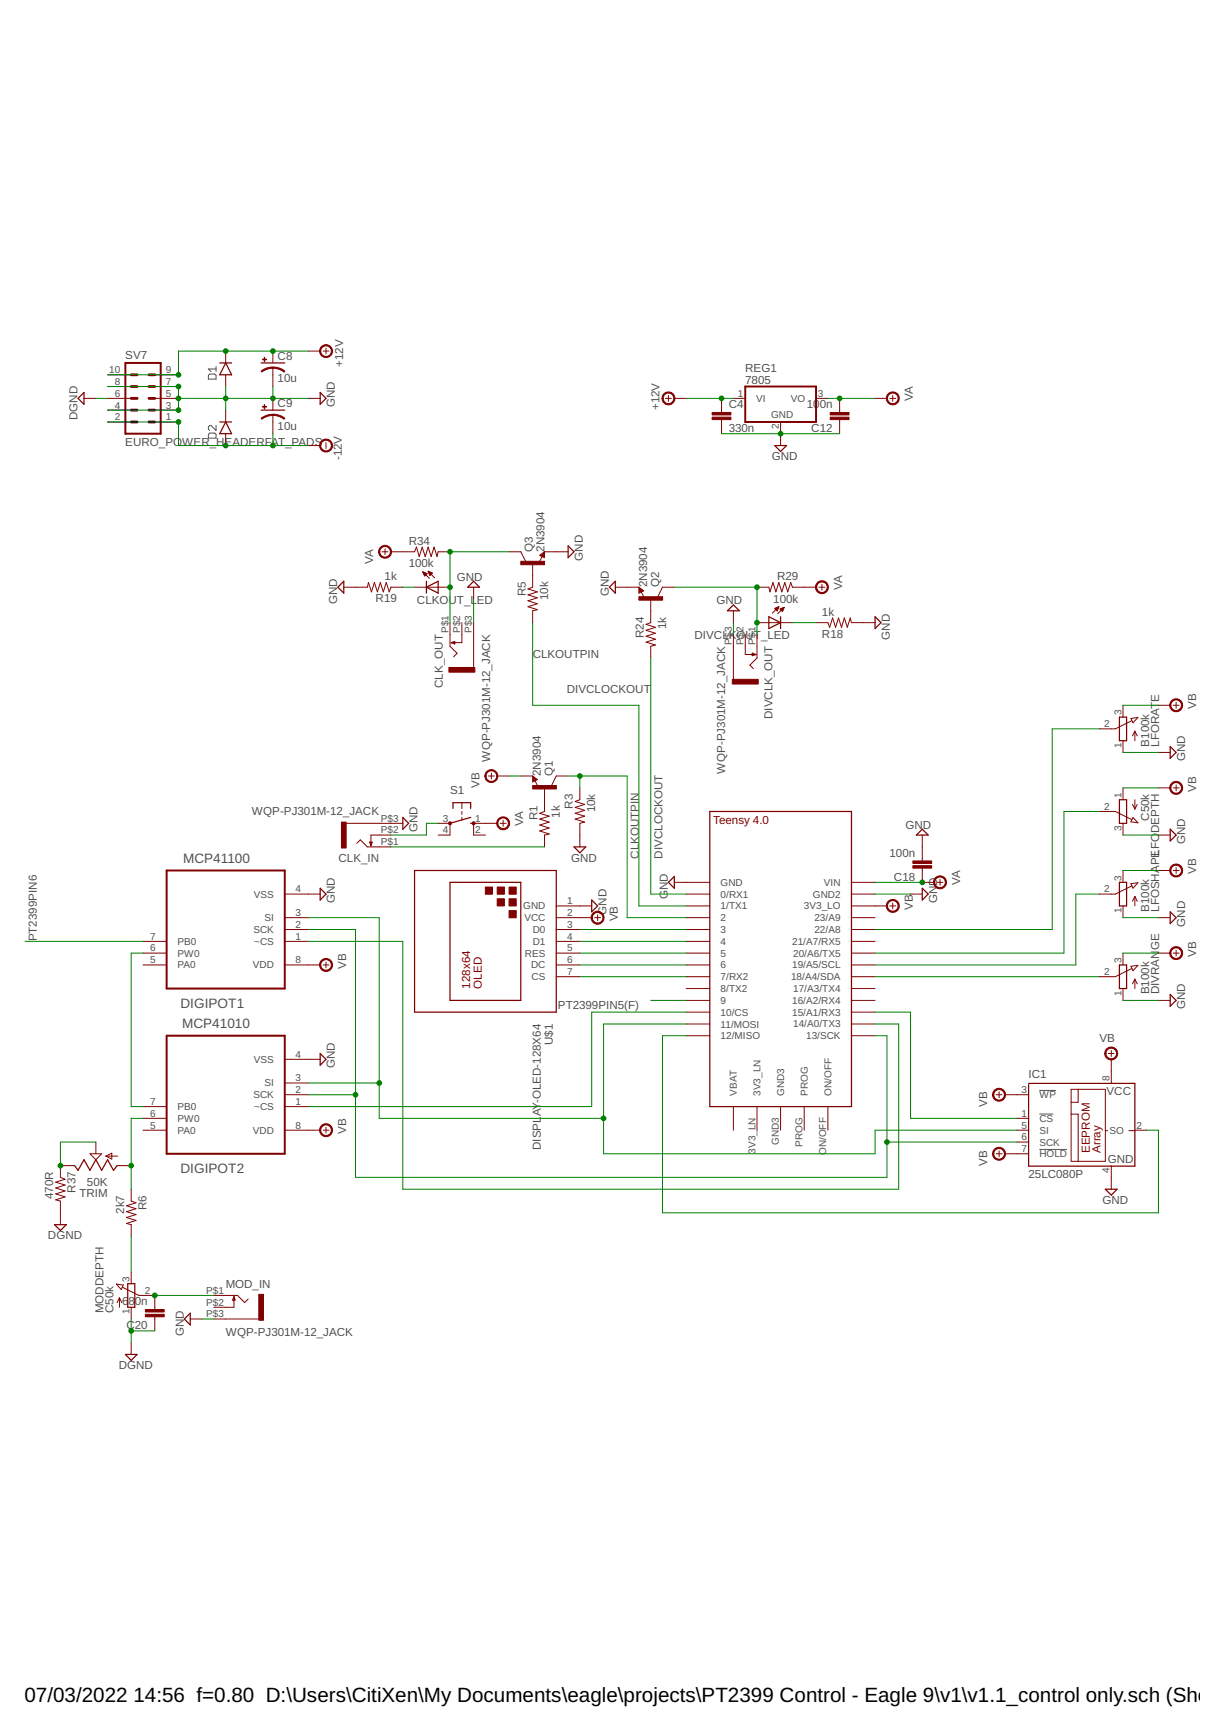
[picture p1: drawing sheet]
<svg xmlns="http://www.w3.org/2000/svg" width="210mm" height="297mm" viewBox="0 0 210 297" stroke-linecap="round" stroke-linejoin="round" font-family="sans-serif">
<path d="M35.7 64.3l.2-.2h.9l.2 .2v.7h-1.3zM35.7 74.4l.2-.2h.9l.2 .2v.7h-1.3zM37 62.8v.9M37 72.9v.9l-.8-.9h-.3l-.2 .3v.4l.2 .2M37 63.2h-1.3l.5 .5M178.1 190.9h2.4M178.1 197h4.7M178.1 186.9h2.9" fill="none" stroke="#505050" stroke-width=".17"/>
<g fill="none" stroke="#800000" stroke-width=".21">
<path d="M14.4 67.3v2l-1-1zM37.7 62.2h2M37.7 72.3h2M38.7 62.2l1 2h-2zM38.7 72.3l1 2h-2zM44.7 62.2h4.1M44.7 70.3h4.1M54.9 67.3l1 1-1 1zM132.8 76.4h2l-1 1zM58.9 99.6v2.1l-1-1.1zM73.1 99.6v2.1M81.2 99.6l1 1h-2.1z"/>
<path d="M92.9 95.2l.2-.1v.3l-.4-.2 .5-.4v.6M97.3 93.6l1.1 1-1.1 1zM105.4 99.6v2.1l-1-1.1zM73.1 100.6l2-1v2.1zM77.3 110.2l.6-.2v.4zM109.9 101.3l-.2-.1v.3l.4-.2-.5-.4v.6M125.7 103.7l1 1h-2zM128.9 112l.6 .2-.6 .2zM131.7 105.7l2.1 1-2.1 1zM133.8 105.7v2M149.9 105.7l1.1 1-1.1 1zM77.6 138.6v-1h3v1"/>
<path d="M91.7 133.6l-.2-.1v.3l.4-.2-.5-.4v.6M121.6 139.1h24.3v50.6h-24.3zM191.8 122.9h1.2v4.1h-1.2zM191.8 137.1h1.2v4h-1.2zM200.5 128l1 1-1 1zM54.9 152.3l1 .9-1 1.1zM63.4 144.4h.4l-.2 .5zM69 140.1l1 1-1 1zM71 149.2h24.3v24.3h-24.3zM77.1 151.2h12.1v20.3h-12.1zM80.6 141.1h.6M80.6 140.1l-3.5 1"/>
<path d="M98.4 145.2h2l-1 1zM101.4 154.3l1 1-1 1zM115.5 150.2v2.1l-1-1.1zM157 143.1l1-1 1 1zM158 152.3l1 .9-1 1.1zM191.8 151.2h1.2v4.1h-1.2zM200.5 142.1l1 1-1 1zM200.5 156.3l1 1-1 1zM191.8 165.4h1.2v4h-1.2zM200.5 170.5l1 1-1 1zM12.8 199.8l.6 .8 1-1.8 1 1.8 1-1.8 1 1.8 1-1.8 1.1 1.8 .6-.8M54.9 180.6l1 1-1 1z"/>
<path d="M176.3 185.7h18.2v14.2h-18.2v-14M9.3 209.9h2.1l-1 1zM189.4 203.8h2l-1 1.1zM21.5 232.2h2l-1 1zM21.9 220h1.2v4.1h-1.2zM31.6 226.1l1-1v2zM40.1 222.2l.2 .6h-.4z"/>
</g>
<g fill="none" stroke="#800000" stroke-width=".17">
<path d="M55.9 59.7v1M14.4 68.3h2M18.4 68.3h4.1M18.4 72.3h4.1M18.4 70.3h4.1M18.4 66.3h4.1M18.4 64.2h4.1M26.5 68.3h4.1M26.5 72.3h4.1M26.5 70.3h4.1M26.5 66.3h4.1M26.5 64.2h4.1"/>
<path d="M38.7 60.2v2M38.7 64.2v2.1M38.7 70.3v2M38.7 74.3v2.1M46.8 60.2v2M46.8 63v3.3M46.8 68.3v2M46.8 71.1v3.2M52.8 68.3h2.1M52.8 60.2h2.1M52.8 76.4h2.1M55.4 60.2h1"/>
<path d="M55.9 75.9v1M114 68.3h1M114.5 67.8v1M115.5 68.3h2.1M123.6 68.3v2.4M123.6 71.9v2.4M125.7 68.3h2M133.8 72.3v4.1M139.8 68.3h2.1M143.9 68.3v2.4M143.9 71.9v2.4M149.9 68.3h2.1"/>
<path d="M152.5 68.3h1M153 67.8v1M65.5 94.6h1M66 94.1v1M67 94.6h4l.4-.8 .4 1.6 .5-1.6 .6 1.6 .5-1.6 .5 1.6 .5-1.6 .5 1.6 .2-.8h2M72.5 98l1.1 1.1M72.5 98l.7 .3M72.5 98l.3 .7 .4-.4M72.5 98h.1M72.5 98.1h.2M72.5 98.2h.4M72.6 98.3h.6"/>
<path d="M72.6 98.4h.5M72.7 98.5h.3M72.7 98.6h.2M72.7 98.7h.1M73.4 97.9l1.1 1.1M73.4 97.9l.7 .3M73.4 97.9l.3 .7 .4-.4M73.4 98h.1M73.4 98h.3M73.5 98.1h.4M73.5 98.2h.6M73.5 98.3h.5"/>
<path d="M73.6 98.4h.3M73.6 98.5h.2M73.7 98.6h.1M87.2 94.6h2l.9 1.6M91.3 96.6v4l-.8 .3 1.6 .6-1.6 .5 1.6 .5-1.6 .5 1.6 .5-1.6 .5 1.6 .5-.8 .2v2M92.5 95.2l.8-.6v1zM92.9 95.4l-.5 1M93.3 94.6h4M58.9 100.6h4l.2-.8 .5 1.7 .6-1.7 .5 1.7 .5-1.7 .5 1.7 .5-1.7 .5 1.7 .3-.9h2M71 100.6h6.1M77.1 106.7v4.1l1.2 1.2-.6 .6M79.1 106.7v3.5h-1.8"/>
<path d="M81.2 100.6v2.1M81.2 106.7v7.7M105.4 100.6h4.1M109.5 100.6l.8 .7-.8 .4zM109.9 101.5l.5 .9M111.5 102.7v4l-.8 .3 1.6 .5-1.6 .5 1.6 .5-1.6 .6 1.6 .5-1.6 .5 1.6 .5-.8 .2v2M115.5 100.6h-2l-.8 1.7M125.7 104.7v2M125.7 108.7v7.7M127.7 108.7v3.5h1.8M129.7 100.6h2l.2 .9 .5-1.7 .5 1.7 .6-1.7 .5 1.7 .5-1.7 .5 1.7 .5-1.7 .3 .8h4M129.7 106.7h6.1"/>
<path d="M129.7 108.7v4.1l-1.2 1.2 .6 .6M132.8 104.3h.5M132.9 104.4h.4M132.9 104.2h.4M133 104.5h.2M133.1 104.6h.1M133.1 104.1h.3M133.1 104.7h.1M133.3 104.1h.1M133.5 104l-1.2 1.1M133.5 104l-.7 .3 .4 .4M133.5 104l-.3 .7"/>
<path d="M133.7 104.4h.5M133.8 104.5h.4M133.8 104.3h.5M133.9 104.6h.3M133.9 104.7h.2M134 104.2h.3M134 104.8h.1M134.2 104.1h.1M134.4 104.1l-1.2 1.1M134.4 104.1l-.7 .3 .4 .4M134.4 104.1l-.3 .7M139.8 106.7h2.1l.3 .8 .5-1.6 .5 1.6 .5-1.6 .5 1.6 .5-1.6 .5 1.6 .5-1.6 .2 .8h4"/>
<path d="M140.3 100.6h1.1M140.8 100.1v1.1M79.1 137.6v1M79.1 139.1v.5M83.7 133h1M84.2 132.5v1M85.2 133h2M89.2 133h2.1M91.3 133l.8 .6-.8 .4zM91.7 133.8l.5 1M93.3 135v4.1l-.8 .3 1.6 .5-1.6 .5 1.6 .5-1.6 .5 1.6 .5-1.6 .5 1.6 .5-.8 .2v2.1M97.3 133h-2l-.8 1.6"/>
<path d="M99.4 135v2.1l-.8 .3 1.6 .5-1.6 .5 1.6 .5-1.6 .5 1.6 .5-1.6 .5 1.6 .5-.8 .2v4.1M188.4 139.1h2.7l2.8 1.4M192.4 120.9v2M192.4 127v2M192.4 135v2.1M193.8 123.1l1.2-.1-.9 .9zM193.9 123.5l-2.8 1.4h-2.7M194.1 137.9l.4 .8M194.5 125.3v1.7M194.5 137.1v1.6M194.5 125.3l.4 .8M194.5 125.3l-.4 .8"/>
<path d="M194.9 137.9l-.4 .8M198.5 129h2M198.5 120.9h2M198.5 135h2M201 120.9h1M201 135h1M201.5 120.4v1M201.5 134.5v1.1M48.8 159.3h4M48.8 157.3h4M48.8 153.2h6.1M59.3 141.1h9.7"/>
<path d="M61.1 144.5l.6-.5 1.2 1.2h4.1M67 143.1h-3.4v1.8M75.1 141.1h2v2h-2M79.1 140.1v.5M85.2 141.1h-4v2h2M85.7 141.1h1M86.2 140.6v1M95.3 159.3h4.1M95.3 157.3h6.1M95.3 155.3h6.1M101.9 157.3h1M102.4 156.8v1"/>
<path d="M115.5 151.2h6.1M117.6 159.3h4M117.6 157.3h4M117.6 153.2h4M117.6 155.3h4M145.9 159.3h4M145.9 157.3h4M145.9 153.2h4M145.9 155.3h6.1M145.9 151.2h4M152.5 155.3h1M153 154.8v1"/>
<path d="M156 153.2h2M158 143.1v4.5M158 148.8v2.4h2.1M160.6 151.2h1M161.1 150.7v1M192.4 141.1v2M192.4 149.2v2M192.4 155.3v2M193.8 151.5l1.2-.2-.9 .9zM193.9 151.8l-2.8 1.4h-2.7M194.1 140.1l.9 .9-1.2-.1zM194.5 153.6v1.7"/>
<path d="M194.5 153.6l.4 .9M194.5 153.6l-.4 .9M198.5 143.1h2M198.5 157.3h2M198.5 149.2h2M201 149.2h1M201.5 148.7v1M24.5 165.4h4.1M24.5 161.4h4.1M24.5 163.4h4.1M48.8 165.4h6.1M48.8 161.4h4"/>
<path d="M55.4 165.4h1M55.9 164.9v1M95.3 167.4h4.1M95.3 165.4h4.1M95.3 161.4h4.1M95.3 163.4h4.1M117.6 167.4h4M117.6 171.5h4M117.6 165.4h4M117.6 161.4h4M117.6 163.4h4M117.6 169.4h4"/>
<path d="M117.6 173.5h4M117.6 175.5h4M117.6 177.5h4M145.9 167.4h4M145.9 171.5h4M145.9 165.4h4M145.9 161.4h4M145.9 163.4h4M145.9 169.4h4M145.9 173.5h4M145.9 175.5h4M145.9 177.5h4"/>
<path d="M192.4 163.4v2M192.4 169.4v2.1M193.8 165.6l1.2-.1-.9 .9zM193.9 166l-2.8 1.4h-2.7M194.5 167.8v1.6M194.5 167.8l.4 .8M194.5 167.8l-.4 .8M198.5 171.5h2M198.5 163.4h2M201 163.4h1M201.5 162.9v1M12.8 199.8h-2.4v2l.8 .3-1.7 .5 1.7 .5-1.7 .5 1.7 .5-1.7 .5 1.7 .5-1.7 .6 .9 .2v4"/>
<path d="M15.4 197.8h2l-1 1zM16.4 195.7v2.1M18.1 198.2h2.1M18.1 198.2l1.1-.5v1zM20.1 199.8h2.4M24.5 193.7h4.1M24.5 189.7h4.1M24.5 191.7h4.1M48.8 193.7h6.1M48.8 189.7h4M48.8 187.6h4M48.8 185.6h4"/>
<path d="M48.8 181.6h6.1M55.4 193.7h1M55.9 193.2v1M125.7 189.7v4M129.7 189.7v4M133.8 189.7v4M137.8 189.7v4M141.9 189.7v4M170.7 187.6h1M170.7 197.8h1M171.2 187.1v1.1M171.2 197.3v1"/>
<path d="M172.2 187.6h4.1M172.2 197.8h4.1M174.2 193.7h2.1M174.2 191.7h2.1M174.2 195.7h2.1M183.5 186.7h5.9v12.4h-5.9zM183.5 191h1.2v8.1M184.7 186.7v2.2h-1.2M189.4 193.8h.4M189.9 180.6h1M190.4 180.1v1M190.4 181.6v4"/>
<path d="M190.4 199.8v4M193.4 193.8h1.1M194.5 193.7h2M22.5 203.8v2.1l.8 .3-1.6 .5 1.6 .5-1.6 .5 1.6 .5-1.6 .5 1.6 .5-1.6 .5 .8 .2v2M22.5 218v2M19.9 220.1l1.2 .2-.3 .7zM20.5 222.4v1.7M20.5 222.4l-.4 .9M20.5 222.4l.4 .9M21 220.6l2.8 1.4h2.7v2.5M22.5 224.1v2M22.5 230.1v2.1"/>
<path d="M26.5 225.7v2.4M32.6 226.1h2M36.6 222h4.1l1.2 1.3 .6-.6M36.6 226.1h7.7M40.1 222.2v1.9h-3.5"/>
</g>
<g fill="#800000" stroke="#800000" stroke-width=".17">
<path d="M142.3 71.5h3.2v.4h-3.2z"/>
<path d="M142.3 70.7h3.2v.4h-3.2z"/>
<path d="M91.3 134.6h4v.6h-4z"/>
<path d="M58.5 140.9h.8v4.5h-.8z"/>
<path d="M109.5 102.3h4v.6h-4z"/>
<path d="M89.2 96.2h4.1v.6h-4.1z"/>
<path d="M125.5 116.4h4.4v.8h-4.4z"/>
<path d="M76.9 114.4h4.5v.8h-4.5z"/>
<path d="M122 70.7h3.2v.4h-3.2z"/>
<path d="M122 71.5h3.2v.4h-3.2z"/>
<path d="M156.4 148.4h3.2v.4h-3.2z"/>
<path d="M156.4 147.6h3.2v.4h-3.2z"/>
<path d="M87.2 152h1.3v1.3h-1.3z"/>
<path d="M87.2 154.1h1.3v1.2h-1.3z"/>
<path d="M85.2 152h1.2v1.3h-1.2z"/>
<path d="M87.2 156.1h1.3v1.2h-1.3z"/>
<path d="M83.2 152h1.2v1.3h-1.2z"/>
<path d="M85.2 154.1h1.2v1.2h-1.2z"/>
<path d="M45 61.6l.7 .1z"/>
<path d="M45.3 61.3l.1 .7z"/>
<path d="M45 69.7l.7 .1z"/>
<path d="M45.3 69.4l.1 .7z"/>
<path d="M44.3 221.8h.8v4.5h-.8z"/>
<path d="M24.9 225.3h3.2v.4h-3.2z"/>
<path d="M24.9 224.5h3.2v.4h-3.2z"/>
</g>
<g fill="#800000" stroke="#800000" stroke-width=".17">
<path d="M152.3 154.4a1.11 1.11 0 0 1 1.7 .4 1.11 1.11 0 0 1-.7 1.6 1.11 1.11 0 0 1-1.4-1.1h.2a.91 .91 0 0 1 1.2-.9 .91 .91 0 0 1 .3 1.5 .91 .91 0 0 1-1.5-.4v-.2h-.2v-.3z" fill-rule="evenodd"/>
<path d="M200.8 120a1.11 1.11 0 0 1 1.7 .4 1.11 1.11 0 0 1-.7 1.6 1.11 1.11 0 0 1-1.4-1.1h.2a.91 .91 0 0 1 1.3-.9 .91 .91 0 0 1 .2 1.5 .91 .91 0 0 1-1.4-.4l-.1-.2h-.2l.1-.3z" fill-rule="evenodd"/>
<path d="M200.8 134.2a1.11 1.11 0 0 1 1.7 .3 1.11 1.11 0 0 1-.7 1.6 1.11 1.11 0 0 1-1.4-1.1h.2a.91 .91 0 0 1 1.3-.8 .91 .91 0 0 1 .2 1.5 .91 .91 0 0 1-1.4-.4l-.1-.3h-.2l.1-.3z" fill-rule="evenodd"/>
<path d="M200.8 148.4a1.11 1.11 0 0 1 1.7 .3 1.11 1.11 0 0 1-.7 1.6 1.11 1.11 0 0 1-1.4-1.1h.2a.91 .91 0 0 1 1.3-.9 .91 .91 0 0 1 .2 1.6 .91 .91 0 0 1-1.4-.4l-.1-.3h-.2l.1-.3z" fill-rule="evenodd"/>
<path d="M160.3 150.4a1.11 1.11 0 0 1 1.8 .3 1.11 1.11 0 0 1-.8 1.6 1.11 1.11 0 0 1-1.3-1.1h.2a.92 .92 0 0 1 1.3-.7 .92 .92 0 0 1 .1 1.5 .92 .92 0 0 1-1.4-.5v-.3h-.2v-.3z" fill-rule="evenodd"/>
<path d="M83.5 132.2a1.11 1.11 0 0 1 1.7 .3 1.11 1.11 0 0 1-.8 1.6 1.11 1.11 0 0 1-1.3-1.1h.2a.92 .92 0 0 1 1.3-.7 .92 .92 0 0 1 .2 1.5 .92 .92 0 0 1-1.5-.5v-.3h-.2l.1-.6z" fill-rule="evenodd"/>
<path d="M101.7 156.5a1.11 1.11 0 0 1 1.7 .3 1.11 1.11 0 0 1-.8 1.6 1.11 1.11 0 0 1-1.3-1.1h.2a.91 .91 0 0 1 1.3-.8 .91 .91 0 0 1 .2 1.5 .91 .91 0 0 1-1.5-.4v-.3h-.2v-.3z" fill-rule="evenodd"/>
<path d="M55.1 164.5a1.11 1.11 0 0 1 1.8 .4 1.11 1.11 0 0 1-.8 1.6 1.11 1.11 0 0 1-1.3-1.1h.1a.91 .91 0 0 1 1.3-.9 .91 .91 0 0 1 .3 1.6 .91 .91 0 0 1-1.5-.4l-.1-.3h-.1v-.3z" fill-rule="evenodd"/>
<path d="M55.1 192.9a1.11 1.11 0 0 1 1.8 .3 1.11 1.11 0 0 1-.8 1.6 1.11 1.11 0 0 1-1.3-1.1h.1a.91 .91 0 0 1 1.3-.8 .91 .91 0 0 1 .3 1.5 .91 .91 0 0 1-1.5-.4l-.1-.3h-.1v-.3z" fill-rule="evenodd"/>
<path d="M85.5 140.3a1.11 1.11 0 0 1 1.7 .3 1.11 1.11 0 0 1-.7 1.6 1.11 1.11 0 0 1-1.4-1.1h.2a.9 .9 0 0 1 1.3-.8 .9 .9 0 0 1 .2 1.5 .9 .9 0 0 1-1.5-.4v-.3h-.2l.1-.3z" fill-rule="evenodd"/>
<path d="M189.7 179.7a1.11 1.11 0 0 1 1.7 .3 1.11 1.11 0 0 1-.7 1.6 1.11 1.11 0 0 1-1.4-1h.2a.92 .92 0 0 1 1.3-.8 .92 .92 0 0 1 .2 1.6 .92 .92 0 0 1-1.5-.6v-.2h-.2v-.3z" fill-rule="evenodd"/>
<path d="M170.5 186.8a1.11 1.11 0 0 1 1.7 .3 1.11 1.11 0 0 1-.8 1.6 1.11 1.11 0 0 1-1.3-1.1h.2a.92 .92 0 0 1 1.3-.7 .92 .92 0 0 1 .2 1.5 .92 .92 0 0 1-1.5-.5v-.3h-.2v-.3z" fill-rule="evenodd"/>
<path d="M170.5 196.9a1.11 1.11 0 0 1 1.7 .3 1.11 1.11 0 0 1-.7 1.6 1.11 1.11 0 0 1-1.4-1h.2a.92 .92 0 0 1 1.3-.8 .92 .92 0 0 1 .2 1.5 .92 .92 0 0 1-1.5-.5v-.2h-.2v-.4z" fill-rule="evenodd"/>
<path d="M65.3 93.7a1.11 1.11 0 0 1 1.7 .4 1.11 1.11 0 0 1-.8 1.6 1.11 1.11 0 0 1-1.3-1.1h.2a.91 .91 0 0 1 1.2-.9 .91 .91 0 0 1 .3 1.5 .91 .91 0 0 1-1.5-.4v-.2h-.2l.1-.6z" fill-rule="evenodd"/>
<path d="M152.3 67.4a1.11 1.11 0 0 1 1.7 .4 1.11 1.11 0 0 1-.7 1.6 1.11 1.11 0 0 1-1.4-1.1h.2a.91 .91 0 0 1 1.2-.9 .91 .91 0 0 1 .3 1.5 .91 .91 0 0 1-1.5-.4v-.2h-.2v-.3z" fill-rule="evenodd"/>
<path d="M140.1 99.8a1.11 1.11 0 0 1 1.7 .3 1.11 1.11 0 0 1-.7 1.6 1.11 1.11 0 0 1-1.4-1.1h.2a.9 .9 0 0 1 1.3-.8 .9 .9 0 0 1 .2 1.5 .9 .9 0 0 1-1.4-.4l-.1-.3h-.2l.1-.3z" fill-rule="evenodd"/>
<path d="M200.8 162.5a1.11 1.11 0 0 1 1.7 .3 1.11 1.11 0 0 1-.7 1.6 1.11 1.11 0 0 1-1.4-1h.2a.91 .91 0 0 1 1.3-.9 .91 .91 0 0 1 .2 1.5 .91 .91 0 0 1-1.4-.4l-.1-.2h-.2l.1-.4z" fill-rule="evenodd"/>
<path d="M46.8 62.9l1 .2 1 .5-.1 .2-.7-.4-1.2-.3z" fill-rule="evenodd"/>
<path d="M44.7 63.6l1-.5 1.1-.2v.2l-1.2 .3-.7 .4z" fill-rule="evenodd"/>
<path d="M46.8 71l1 .2 1 .5-.1 .2-.7-.5-1.2-.2z" fill-rule="evenodd"/>
<path d="M44.7 71.7l1-.5 1.1-.2v.2l-.8 .1-1.1 .6z" fill-rule="evenodd"/>
<path d="M55.1 59.4a1.11 1.11 0 0 1 1.8 .3 1.11 1.11 0 0 1-.8 1.6 1.11 1.11 0 0 1-1.3-1.1h.1a.92 .92 0 0 1 1.3-.9 .92 .92 0 0 1 .3 1.6 .92 .92 0 0 1-1.5-.4l-.1-.3h-.1l.1-.6z" fill-rule="evenodd"/>
<path d="M55.1 75.5a1.11 1.11 0 0 1 1.8 .3 1.11 1.11 0 0 1-.8 1.6 1.11 1.11 0 0 1-1.3-1h.1a.91 .91 0 0 1 1.3-.9 .91 .91 0 0 1 .3 1.5 .91 .91 0 0 1-1.5-.4l-.1-.2h-.1v-.3z" fill-rule="evenodd"/>
<path d="M113.8 67.4a1.11 1.11 0 0 1 1.7 .4 1.11 1.11 0 0 1-.7 1.6 1.11 1.11 0 0 1-1.4-1.1h.2a.91 .91 0 0 1 1.3-.9 .91 .91 0 0 1 .3 1.5 .91 .91 0 0 1-1.5-.4l-.1-.2h-.2l.1-.3z" fill-rule="evenodd"/>
<circle cx="77.1" cy="141.1" r=".27"/>
<circle cx="81.2" cy="141.1" r=".27"/>
</g>
<path d="M21.5 62.2h6v12.1h-6zM127.7 66.3h12.1v6h-12.1zM28.6 149.2h20.2v20.2h-20.2zM28.6 177.5h20.2v20.3h-20.2z" fill="none" stroke="#800000" stroke-width=".34"/>
<path d="M22.5 68.3h1M22.5 70.3h1M22.5 72.3h1M22.5 64.2h1M22.5 66.3h1M25.5 68.3h1M25.5 70.3h1M25.5 72.3h1M25.5 64.2h1M25.5 66.3h1" fill="none" stroke="#800000" stroke-width=".49"/>
<g fill="none" stroke="#008000" stroke-width=".17">
<path d="M16.4 68.3h2M18.4 66.3h12.2v4h-12.2M18.4 72.3h12.2v4.1h22.2M30.6 68.3h22.2M38.7 66.3v4M46.8 66.3v2M46.8 74.3v2.1M52.8 60.2h-22.2v4h-12.2M117.6 68.3h8.1M123.6 74.3h20.3M141.9 68.3h8M87.2 94.6h-10.1v12.1"/>
<path d="M69 100.6h2M81.2 102.7v4M91.3 106.7v14.2h18.2v34.4h8.1M111.5 112.8v40.4h6.1M115.5 100.6h14.2v8.1M125.7 106.7v2M135.8 106.7h4M87.2 133h2M97.3 133h10.2v24.3h10.1M99.4 133v2M188.4 139.1h-6.1v24.3h-32.4M188.4 124.9h-8.1v34.4h-30.4"/>
<path d="M192.4 129h6.1M192.4 120.9h6.1M192.4 135h6.1M52.8 157.3h12.2v34.4h38.4M52.8 159.3h8.1v42.5h91.1v-24.3h-2.1M67 145.2h26.3M75.1 141.1h-2v2h-6.1M99.4 159.3h18.2M149.9 153.2h6.1M149.9 151.2h8.1M188.4 153.2h-4.1v12.2h-34.4M192.4 157.3h6.1"/>
<path d="M192.4 143.1h6.1M192.4 149.2h6.1M4.3 161.4h20.2M24.5 163.4h-2v26.3h2M52.8 161.4h16.2v42.4h85v-28.3h-4.1M99.4 167.4h18.2M99.4 161.4h18.2M99.4 163.4h18.2M99.4 165.4h18.2M111.5 171.5h6.1M117.6 173.5h-16.2v16.2h-48.6M117.6 177.5h-4.1v30.4h85v-14.2h-2"/>
<path d="M117.6 175.5h-14.2v22.3h46.5v-4.1h24.3M149.9 167.4h38.5M149.9 173.5h6.1v18.2h18.2M192.4 171.5h6.1M192.4 163.4h6.1M16.4 195.7h-6v4.1M24.5 191.7h-2v12.1M52.8 187.6h8.1M52.8 185.6h12.2M152 195.7h22.2M22.5 211.9v6.1M22.5 226.1v4"/>
<path d="M22.5 228.1h4M26.5 222h10.1M34.6 226.1h2"/>
</g>
<g fill="#008000" stroke="#008000" stroke-width=".17">
<circle cx="133.8" cy="74.3" r=".4"/>
<circle cx="30.6" cy="68.3" r=".4"/>
<circle cx="38.7" cy="68.3" r=".4"/>
<circle cx="46.8" cy="68.3" r=".4"/>
<circle cx="30.6" cy="70.3" r=".4"/>
<circle cx="30.6" cy="66.3" r=".4"/>
<circle cx="129.7" cy="106.7" r=".4"/>
<circle cx="129.7" cy="100.6" r=".4"/>
<circle cx="77.1" cy="100.6" r=".4"/>
<circle cx="77.1" cy="94.6" r=".4"/>
<circle cx="99.4" cy="133" r=".4"/>
<circle cx="60.9" cy="187.6" r=".4"/>
<circle cx="152" cy="195.7" r=".4"/>
<circle cx="65" cy="185.6" r=".4"/>
<circle cx="103.4" cy="191.7" r=".4"/>
<circle cx="158" cy="151.2" r=".4"/>
<circle cx="143.9" cy="68.3" r=".4"/>
<circle cx="38.7" cy="60.2" r=".4"/>
<circle cx="46.8" cy="60.2" r=".4"/>
<circle cx="30.6" cy="64.2" r=".4"/>
<circle cx="123.6" cy="68.3" r=".4"/>
<circle cx="38.7" cy="76.4" r=".4"/>
<circle cx="46.8" cy="76.4" r=".4"/>
<circle cx="30.6" cy="72.3" r=".4"/>
<circle cx="26.5" cy="222" r=".4"/>
<circle cx="22.5" cy="228.1" r=".4"/>
<circle cx="22.5" cy="199.8" r=".4"/>
<circle cx="10.4" cy="199.8" r=".4"/>
</g>
<g font-size="3.5">
<text x="4.2" y="291.7">07/03/2022</text>
<text x="22.9" y="291.7">14:56 f=0.80 D:\Users\CitiXen\My Documents\eagle\projects\PT2399 Control - Eagle 9\v1\v1.1_control only.sch (Sheet:</text>
</g>
<g font-size="2.3" fill="#505050">
<text x="31.4" y="147.9">MCP41100</text>
<text x="30.9" y="172.7">DIGIPOT1</text>
<text x="31.2" y="176.2">MCP41010</text>
<text x="30.9" y="201">DIGIPOT2</text>
</g>
<g font-size="2" fill="#505050">
<text x="21.5" y="61.6">SV7</text>
<text x="47.6" y="65.5">10u</text>
<text x="47.6" y="61.7">C8</text>
<text x="58.8" y="62.9" transform="rotate(-90 58.8 62.9)">+12V</text>
<text x="127.7" y="65.7">7805</text>
<text x="127.7" y="63.7">REG1</text>
<text x="47.6" y="69.8">C9</text>
<text x="57.4" y="69.8" transform="rotate(-90 57.4 69.8)">GND</text>
<text x="113" y="70.3" transform="rotate(-90 113 70.3)">+12V</text>
<text x="124.9" y="70">C4</text>
<text x="138.3" y="70">100n</text>
<text x="156.4" y="68.8" transform="rotate(-90 156.4 68.8)">VA</text>
<text x="13.3" y="72" transform="rotate(-90 13.3 72)">DGND</text>
<text x="21.5" y="76.4">EURO_POWER_HEADERFAT_PADS</text>
<text x="47.6" y="73.6">10u</text>
<text x="124.9" y="74">330n</text>
<text x="139" y="74">C12</text>
<text x="58.6" y="78.9" transform="rotate(-90 58.6 78.9)">-12V</text>
<text x="132.2" y="78.9">GND</text>
<text x="70" y="93.4">R34</text>
<text x="91.3" y="94.6" transform="rotate(-90 91.3 94.6)">Q3</text>
<text x="93.3" y="94.6" transform="rotate(-90 93.3 94.6)">2N3904</text>
<text x="64" y="96.6" transform="rotate(-90 64 96.6)">VA</text>
<text x="65.9" y="99.4">1k</text>
<text x="70" y="97.2">100k</text>
<text x="78.3" y="99.5">GND</text>
<text x="99.9" y="96.1" transform="rotate(-90 99.9 96.1)">GND</text>
<text x="110.9" y="100.6" transform="rotate(-90 110.9 100.6)">2N3904</text>
<text x="112.9" y="100.6" transform="rotate(-90 112.9 100.6)">Q2</text>
<text x="133.2" y="99.5">R29</text>
<text x="144.3" y="101.1" transform="rotate(-90 144.3 101.1)">VA</text>
<text x="57.8" y="103.6" transform="rotate(-90 57.8 103.6)">GND</text>
<text x="64.4" y="103.3">R19</text>
<text x="71.4" y="103.5">CLKOUT_L</text>
<text x="81.7" y="103.5">ED</text>
<text x="90.1" y="102.2" transform="rotate(-90 90.1 102.2)">R5</text>
<text x="93.9" y="102.8" transform="rotate(-90 93.9 102.8)">10k</text>
<text x="104.3" y="102.2" transform="rotate(-90 104.3 102.2)">GND</text>
<text x="114.1" y="107.8" transform="rotate(-90 114.1 107.8)">1k</text>
<text x="122.8" y="103.6">GND</text>
<text x="132.5" y="103.3">100k</text>
<text x="140.8" y="105.5">1k</text>
<text x="91.3" y="112.8">CLKOUTPIN</text>
<text x="110.3" y="109.3" transform="rotate(-90 110.3 109.3)">R24</text>
<text x="119" y="109.6">DIVCLK</text>
<text x="126.2" y="109.6">O</text>
<text x="127.8" y="109.6">UT_LED</text>
<text x="140.8" y="109.3">R18</text>
<text x="152.5" y="109.6" transform="rotate(-90 152.5 109.6)">GND</text>
<text x="75.9" y="117.9" transform="rotate(-90 75.9 117.9)">CLK_OUT</text>
<text x="97.1" y="118.9">DIVCLOCKOUT</text>
<text x="132.3" y="123.3" transform="rotate(-90 132.3 123.3)">DIVCLK_OUT</text>
<text x="205" y="121.5" transform="rotate(-90 205 121.5)">VB</text>
<text x="84" y="130.6" transform="rotate(-90 84 130.6)">WQP-PJ301M-12_JACK</text>
<text x="196.9" y="128" transform="rotate(-90 196.9 128)">B100k</text>
<text x="198.6" y="128" transform="rotate(-90 198.6 128)">LFORATE</text>
<text x="203.1" y="130.5" transform="rotate(-90 203.1 130.5)">GND</text>
<text x="77.1" y="136.1">S1</text>
<text x="82.2" y="135" transform="rotate(-90 82.2 135)">VB</text>
<text x="92.7" y="133" transform="rotate(-90 92.7 133)">2N3904</text>
<text x="94.7" y="133" transform="rotate(-90 94.7 133)">Q1</text>
<text x="124.3" y="132.6" transform="rotate(-90 124.3 132.6)">WQP-PJ301M-12_JACK</text>
<text x="205" y="135.7" transform="rotate(-90 205 135.7)">VB</text>
<text x="43.1" y="139.7">WQP-PJ301M-12_JACK</text>
<text x="71.5" y="142.6" transform="rotate(-90 71.5 142.6)">GND</text>
<text x="89.7" y="141.6" transform="rotate(-90 89.7 141.6)">VA</text>
<text x="92.1" y="140.6" transform="rotate(-90 92.1 140.6)">R1</text>
<text x="95.9" y="140.2" transform="rotate(-90 95.9 140.2)">1k</text>
<text x="98.2" y="138.6" transform="rotate(-90 98.2 138.6)">R3</text>
<text x="102" y="139.3" transform="rotate(-90 102 139.3)">10k</text>
<text x="155.1" y="142">GND</text>
<text x="196.9" y="140.7" transform="rotate(-90 196.9 140.7)">C50k</text>
<text x="198.6" y="142.8" transform="rotate(-90 198.6 142.8)">DEPTH</text>
<text x="58" y="147.8">CLK_IN</text>
<text x="97.8" y="147.7">GND</text>
<text x="109.5" y="147.2" transform="rotate(-90 109.5 147.2)">CLKOUTPIN</text>
<text x="113.5" y="147.2" transform="rotate(-90 113.5 147.2)">DIVCLOCKOUT</text>
<text x="152.4" y="146.9">100n</text>
<text x="198.6" y="146.7" transform="rotate(-90 198.6 146.7)">LFO</text>
<text x="203.1" y="144.7" transform="rotate(-90 203.1 144.7)">GND</text>
<text x="205" y="149.9" transform="rotate(-90 205 149.9)">VB</text>
<text x="57.4" y="154.8" transform="rotate(-90 57.4 154.8)">GND</text>
<text x="114.4" y="154.1" transform="rotate(-90 114.4 154.1)">GND</text>
<text x="153.2" y="150.9">C18</text>
<text x="156.4" y="155.9" transform="rotate(-90 156.4 155.9)">VB</text>
<text x="160.6" y="154.8" transform="rotate(-90 160.6 154.8)">GND</text>
<text x="164.5" y="151.7" transform="rotate(-90 164.5 151.7)">VA</text>
<text x="6.3" y="161.3" transform="rotate(-90 6.3 161.3)">PT2399PIN6</text>
<text x="103.9" y="156.8" transform="rotate(-90 103.9 156.8)">GND</text>
<text x="105.8" y="157.9" transform="rotate(-90 105.8 157.9)">VB</text>
<text x="196.9" y="156.3" transform="rotate(-90 196.9 156.3)">B100k</text>
<text x="198.6" y="156.3" transform="rotate(-90 198.6 156.3)">LFOSHAPE</text>
<text x="203.1" y="158.8" transform="rotate(-90 203.1 158.8)">GND</text>
<text x="59.3" y="166" transform="rotate(-90 59.3 166)">VB</text>
<text x="198.6" y="162.9" transform="rotate(-90 198.6 162.9)">GE</text>
<text x="205" y="164" transform="rotate(-90 205 164)">VB</text>
<text x="95.6" y="172.9">PT2399PIN5(F)</text>
<text x="196.9" y="170.5" transform="rotate(-90 196.9 170.5)">B100k</text>
<text x="198.6" y="170.5" transform="rotate(-90 198.6 170.5)">DIVRAN</text>
<text x="203.1" y="173" transform="rotate(-90 203.1 173)">GND</text>
<text x="94.7" y="179.1" transform="rotate(-90 94.7 179.1)">U$1</text>
<text x="188.4" y="178.5">VB</text>
<text x="57.4" y="183.1" transform="rotate(-90 57.4 183.1)">GND</text>
<text x="176.2" y="184.7">IC1</text>
<text x="92.7" y="191.4" transform="rotate(-90 92.7 191.4)">AY-OLED-128X64</text>
<text x="169.2" y="189.7" transform="rotate(-90 169.2 189.7)">VB</text>
<text x="189.6" y="187.7">VCC</text>
<text x="59.3" y="194.4" transform="rotate(-90 59.3 194.4)">VB</text>
<text x="92.7" y="197.1" transform="rotate(-90 92.7 197.1)">DISPL</text>
<text x="14.9" y="203.2">50K</text>
<text x="169.2" y="199.8" transform="rotate(-90 169.2 199.8)">VB</text>
<text x="176.2" y="201.9">25LC080P</text>
<text x="189.8" y="199.3">GND</text>
<text x="9.1" y="205.5" transform="rotate(-90 9.1 205.5)">470R</text>
<text x="13" y="204.4" transform="rotate(-90 13 204.4)">R37</text>
<text x="13.6" y="205.3">TRIM</text>
<text x="21.3" y="208" transform="rotate(-90 21.3 208)">2k7</text>
<text x="25.1" y="207.4" transform="rotate(-90 25.1 207.4)">R6</text>
<text x="188.9" y="206.4">GND</text>
<text x="8.2" y="212.4">DGND</text>
<text x="38.7" y="220.8">MOD_IN</text>
<text x="17.7" y="225.1" transform="rotate(-90 17.7 225.1)">MODDEPTH</text>
<text x="19.5" y="225.1" transform="rotate(-90 19.5 225.1)">C50k</text>
<text x="20.9" y="223.8">6</text>
<text x="21.7" y="227.8">C20</text>
<text x="22" y="223.8">8</text>
<text x="23.1" y="223.8">0n</text>
<text x="31.5" y="229" transform="rotate(-90 31.5 229)">GND</text>
<text x="38.7" y="228.9">WQP-PJ301M-12_JACK</text>
<text x="20.4" y="234.7">DGND</text>
</g>
<g font-size="2" fill="#800000">
<text x="122.2" y="141.3">Teensy 4.0</text>
<text x="80.6" y="169.4" transform="rotate(-90 80.6 169.4)">128x64</text>
<text x="82.6" y="169.4" transform="rotate(-90 82.6 169.4)">OLED</text>
<text x="186.8" y="197.6" transform="rotate(-90 186.8 197.6)">EEPROM</text>
<text x="188.6" y="197.6" transform="rotate(-90 188.6 197.6)">Array</text>
</g>
<g font-size="1.7" fill="#505050">
<text x="18.7" y="63.9">10</text>
<text x="19.7" y="66">8</text>
<text x="28.4" y="66">7</text>
<text x="28.4" y="63.9">9</text>
<text x="19.7" y="70">4</text>
<text x="19.7" y="68">6</text>
<text x="28.4" y="70">3</text>
<text x="28.4" y="68">5</text>
<text x="126.5" y="68">1</text>
<text x="129.6" y="68.9">VI</text>
<text x="132.1" y="71.7">GND</text>
<text x="135.5" y="68.9">VO</text>
<text x="140.1" y="68">3</text>
<text x="19.7" y="72">2</text>
<text x="28.4" y="72">1</text>
<text x="133.5" y="73.6" transform="rotate(-90 133.5 73.6)">2</text>
<text x="76.8" y="108.5" transform="rotate(-90 76.8 108.5)">P$1</text>
<text x="78.9" y="108.5" transform="rotate(-90 78.9 108.5)">P$2</text>
<text x="80.9" y="108.5" transform="rotate(-90 80.9 108.5)">P$3</text>
<text x="125.4" y="110.5" transform="rotate(-90 125.4 110.5)">P$3</text>
<text x="127.4" y="110.5" transform="rotate(-90 127.4 110.5)">P$2</text>
<text x="129.4" y="110.5" transform="rotate(-90 129.4 110.5)">P$1</text>
<text x="189.2" y="124.6">2</text>
<text x="192.1" y="122.6" transform="rotate(-90 192.1 122.6)">3</text>
<text x="192.1" y="128.2" transform="rotate(-90 192.1 128.2)">1</text>
<text x="192.1" y="136.8" transform="rotate(-90 192.1 136.8)">1</text>
<text x="65.3" y="140.8">P$3</text>
<text x="65.3" y="142.9">P$2</text>
<text x="75.9" y="140.8">3</text>
<text x="75.9" y="142.9">4</text>
<text x="81.4" y="140.8">1</text>
<text x="81.4" y="142.9">2</text>
<text x="189.2" y="138.8">2</text>
<text x="192.1" y="142.3" transform="rotate(-90 192.1 142.3)">3</text>
<text x="65.3" y="144.9">P$1</text>
<text x="43.5" y="153.9">VSS</text>
<text x="50.6" y="153">4</text>
<text x="89.7" y="155.9">GND</text>
<text x="97.2" y="155">1</text>
<text x="123.5" y="155.9">1/TX1</text>
<text x="123.5" y="153.9">0/RX1</text>
<text x="123.5" y="151.8">GND</text>
<text x="137.7" y="155.9">3V3_LO</text>
<text x="139.3" y="153.9">GND2</text>
<text x="141.2" y="151.8">VIN</text>
<text x="189.2" y="153">2</text>
<text x="192.1" y="150.9" transform="rotate(-90 192.1 150.9)">3</text>
<text x="25.7" y="161.1">7</text>
<text x="30.4" y="162">PB0</text>
<text x="43.4" y="159.9">SCK</text>
<text x="43.6" y="161.9">~CS</text>
<text x="45.3" y="157.9">SI</text>
<text x="50.6" y="161.1">1</text>
<text x="50.6" y="159">2</text>
<text x="50.6" y="157">3</text>
<text x="89.9" y="157.9">VCC</text>
<text x="91.3" y="159.9">D0</text>
<text x="91.3" y="161.9">D1</text>
<text x="97.2" y="157">2</text>
<text x="97.2" y="159">3</text>
<text x="97.2" y="161.1">4</text>
<text x="123.5" y="157.9">2</text>
<text x="123.5" y="159.9">3</text>
<text x="123.5" y="162">4</text>
<text x="135.7" y="161.9">21/A7/RX5</text>
<text x="139.5" y="157.9">23/A9</text>
<text x="139.5" y="159.9">22/A8</text>
<text x="192.1" y="156.5" transform="rotate(-90 192.1 156.5)">1</text>
<text x="25.7" y="165.1">5</text>
<text x="25.7" y="163.1">6</text>
<text x="30.4" y="166">PA0</text>
<text x="30.4" y="164">PW0</text>
<text x="43.3" y="166">VDD</text>
<text x="50.6" y="165.1">8</text>
<text x="89.9" y="164">RES</text>
<text x="91" y="166">DC</text>
<text x="97.2" y="163.1">5</text>
<text x="97.2" y="165.1">6</text>
<text x="97.2" y="167.1">7</text>
<text x="123.5" y="164">5</text>
<text x="123.5" y="166">6</text>
<text x="135.7" y="166">19/A5/SCL</text>
<text x="135.9" y="164">20/A6/TX5</text>
<text x="189.2" y="167.1">2</text>
<text x="192.1" y="165.1" transform="rotate(-90 192.1 165.1)">3</text>
<text x="91.1" y="168">CS</text>
<text x="123.5" y="168">7/RX2</text>
<text x="123.5" y="170">8/TX2</text>
<text x="123.5" y="172.1">9</text>
<text x="135.5" y="168">18/A4/SDA</text>
<text x="135.7" y="172.1">16/A2/RX4</text>
<text x="135.9" y="170">17/A3/TX4</text>
<text x="192.1" y="170.7" transform="rotate(-90 192.1 170.7)">1</text>
<text x="123.5" y="174.1">10/CS</text>
<text x="123.5" y="176.1">11/MOSI</text>
<text x="123.5" y="178.1">12/MISO</text>
<text x="135.7" y="174.1">15/A1/RX3</text>
<text x="135.9" y="176.1">14/A0/TX3</text>
<text x="138.1" y="178.1">13/SCK</text>
<text x="43.5" y="182.2">VSS</text>
<text x="50.6" y="185.3">3</text>
<text x="50.6" y="181.3">4</text>
<text x="190.1" y="185.3" transform="rotate(-90 190.1 185.3)">8</text>
<text x="25.7" y="191.4">6</text>
<text x="25.7" y="189.4">7</text>
<text x="30.4" y="190.3">PB0</text>
<text x="43.4" y="188.2">SCK</text>
<text x="43.6" y="190.3">~CS</text>
<text x="45.3" y="186.2">SI</text>
<text x="50.6" y="189.4">1</text>
<text x="50.6" y="187.4">2</text>
<text x="126.3" y="187.8" transform="rotate(-90 126.3 187.8)">VBAT</text>
<text x="130.3" y="187.8" transform="rotate(-90 130.3 187.8)">3V3_LN</text>
<text x="134.4" y="187.8" transform="rotate(-90 134.4 187.8)">GND3</text>
<text x="138.4" y="187.8" transform="rotate(-90 138.4 187.8)">PROG</text>
<text x="142.5" y="187.8" transform="rotate(-90 142.5 187.8)">ON/OFF</text>
<text x="175" y="191.4">1</text>
<text x="175" y="187.4">3</text>
<text x="178.1" y="188.3">WP</text>
<text x="25.7" y="193.4">5</text>
<text x="30.4" y="194.3">PA0</text>
<text x="30.4" y="192.3">PW0</text>
<text x="43.3" y="194.3">VDD</text>
<text x="50.6" y="193.4">8</text>
<text x="129.4" y="197.7" transform="rotate(-90 129.4 197.7)">3V3_LN</text>
<text x="133.5" y="196.3" transform="rotate(-90 133.5 196.3)">GND3</text>
<text x="137.5" y="196.6" transform="rotate(-90 137.5 196.6)">PROG</text>
<text x="141.6" y="198" transform="rotate(-90 141.6 198)">ON/OFF</text>
<text x="175" y="197.5">7</text>
<text x="175" y="195.5">6</text>
<text x="175" y="193.4">5</text>
<text x="178.1" y="192.3">CS</text>
<text x="178.1" y="196.3">SCK</text>
<text x="178.1" y="194.3">SI</text>
<text x="190.1" y="194.3">SO</text>
<text x="194.7" y="193.4">2</text>
<text x="178.1" y="198.4">HOLD</text>
<text x="190.1" y="201" transform="rotate(-90 190.1 201)">4</text>
<text x="22.2" y="219.7" transform="rotate(-90 22.2 219.7)">3</text>
<text x="24.8" y="221.8">2</text>
<text x="35.3" y="221.8">P$1</text>
<text x="22.2" y="225.3" transform="rotate(-90 22.2 225.3)">1</text>
<text x="35.3" y="225.8">P$3</text>
<text x="35.3" y="223.8">P$2</text>
</g>
</svg>
